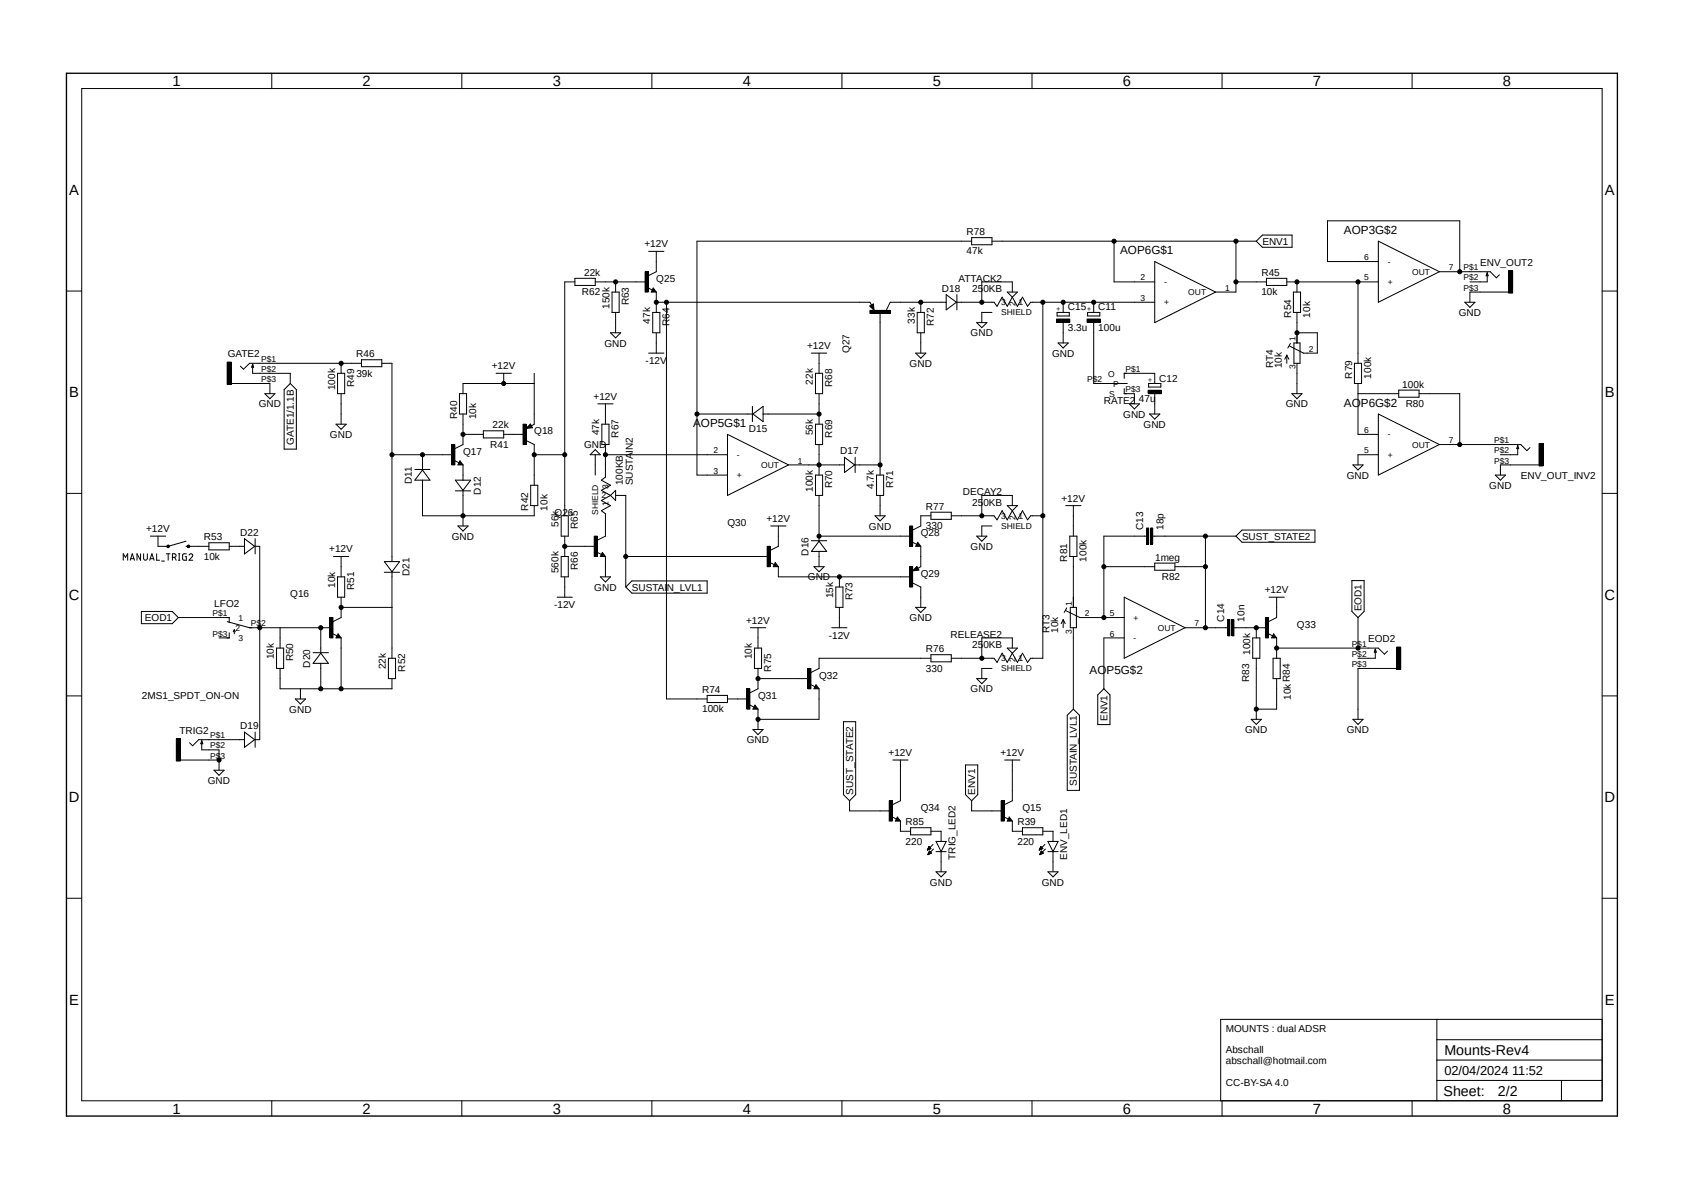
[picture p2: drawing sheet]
<svg xmlns="http://www.w3.org/2000/svg" width="420mm" height="297mm" viewBox="0 0 420 297" stroke-linecap="round" stroke-linejoin="round" font-family="sans-serif">
<path d="M16 17.9l388.2 261.2M404.2 17.9l-388.2 261.2" fill="none" stroke="#fff" stroke-width=".25"/>
<g fill="none" stroke="#000" stroke-width=".25">
<path d="M67.9 18.3v3.8M115.3 18.3v3.8M162.8 18.3v3.8M210.2 18.3v3.8M257.7 18.3v3.8M305.1 18.3v3.8M352.6 18.3v3.8M20.4 22.1h379.6v252.6h-379.6zM242.6 59.3h5.1v1.8h-5.1zM315.2 58.7h7.4v3h-7.4l-1.5-1.5zM16.6 72.6h3.8M143.6 69.5h5v1.7h-5z"/>
<path d="M143.6 70.4h-2.6v58.3M148.6 70.4h12.7M152.8 72.9h1.8v5.1h-1.8zM153.7 70.4v2.5M153.7 78v5.1M161.1 67.8h.7v5.1h-.7zM161.6 71.8l1.3 .6M162 62.7h3.8M163 78h1.8v5.1h-1.8zM163.1 72.4l.1 .2h-.3l.2-.5 .5 .7h-.7M163.1 71.9l.8 1h-1.3zM163.9 62.7v5.1l-2.1 1"/>
<path d="M163.9 72.9v5.1M163.9 75.4h53.3l.4 .8M166.4 75.4v99.1h10.2M217.2 76.4l.9-.5 .2 1.5zM217.2 77.5h5.1v.7h-5.1zM218 76.1l-.7 .4 .8 .7-.1-1-.4 .3 .2 .3v-.3M219.8 78v40.6M229 78h1.8v5.1h-1.8zM229.9 75.4v2.6M236.3 75.4h-14l-1 2.1M236.3 73.5l2.5 1.9-2.5 1.9zM238.9 73.5v3.8"/>
<path d="M242.6 60.2h-68.6v58.4h7.7M247.7 78h-2.5v2.5M247.7 60.2h66M251.5 72.9h2.5l-1.2 1.3zM252.8 72.9v-2.5h-7.6v5M252.8 74.2l-1.3 2.3-1.3-2.3-1.2 2.3-.8-1.1h-9.4M252.8 74.2l1.2 2.3 1.3-2.3 1.3 2.3 .7-1.1h31M260.4 75.4v88.9h-3.1l-.7 1-1.3-2.3-1.3 2.3-1.2-2.3M263.8 79.6h3.3v.9h-3.3zM263.9 78h3.1v.9h-3.1zM265.5 75.4v2.6M271.4 79.6h3.3v.9h-3.3z"/>
<path d="M271.6 78h3v.9h-3zM273.1 75.4v2.6M278.2 60.2v10.2h10.1M288.3 65.3l15.2 7.6-15.2 7.6zM308.6 70.4h7.6M308.6 60.2v12.7h-5.1M316.2 69.5h5.1v1.7h-5.1zM321.3 70.4h22.9M323 72.9h1.7v5.1h-1.7zM323.8 70.4v2.5M323.8 78v7.6M339.1 70.4v20.3"/>
<path d="M344.2 60.2l15.2 7.6-15.2 7.6zM344.2 65.3h-12.7v-10.2h33v12.7M359.4 67.8h12.7l1.5 1.5 .8-.7M365.8 75.4h2.5l-1.3 1.3zM371.3 68.1v2.3h-4.3M371.3 68.1l.3 .7h-.5zM376.7 67.6h1v5.6h-1zM376.7 72.9h-9.7v2.5M400 72.6h3.9M56.7 90.4h1v5.6h-1zM57.7 95.7h9.7v2.6M63.1 90.9v2.3h9.4v2.5"/>
<path d="M63.1 90.9l.2 .8h-.5zM66.1 98.3h2.6l-1.3 1.2zM71 97.2l1.5-1.5 1.5 1.5v14.9h-3zM84.3 93.2h1.8v5.1h-1.8zM85.2 90.7v2.5M85.2 98.3v7.6M90.3 90.7h-28l-1.5 1.5-.8-.8M90.3 89.8h5v1.7h-5zM95.3 90.7h2.6v49.5M114.7 98.3h1.8v5h-1.8zM123.9 93.2h3.8M125.8 93.2v2.5"/>
<path d="M133.4 95.7h-17.8v2.6M133.4 93.2v12.7l-.7 .4M152.4 83.1h2.6l-1.3 1.2zM162 88.1h3.8M163.9 83.1v5M202.6 88.1h3.8M203.6 93.2h1.8v5.1h-1.8zM204.5 88.1v5.1M204.5 98.3v7.6M228.6 88.1h2.6l-1.3 1.3zM229.9 83.1v5M243.9 80.5h2.5l-1.2 1.3z"/>
<path d="M264.2 85.6h2.5l-1.2 1.3zM265.5 80.5v5.1M273.1 80.5v15.2h8.4M280.7 97v1.3h2.6v2.5M280.7 94.4v-1.2h7.6v2.5M286.7 97.4h3.3v.9h-3.3zM286.8 95.7h3.1v.9h-3.1zM288.3 98.3v5M321.3 88.6v2.1M321.3 88.6l-.5 1.1M321.3 88.6l.5 1.1M322.2 85.7l-.6 1.2"/>
<path d="M322.6 98.3h2.5l-1.3 1.2zM323.1 85.6h1.5v5.1h-1.5zM323.8 83.1h5.1v5h-3.4l-3.5-1.7M323.8 90.7v7.6M338.2 90.7h1.8v5h-1.8zM339.1 98.3h10.1M339.1 95.7v12.7h5.1M349.2 97.4h5.1v1.7h-5.1zM354.3 98.3h10.2v12.7M83.9 105.9h2.5l-1.2 1.2zM97.9 113.5h15.2M103.6 117.2h3.8"/>
<path d="M105.5 119.8v8.9h27.9v-2.5M105.5 117.3l1.9 2.5h-3.8zM105.5 113.5v3.8M112.8 111h.8v5h-.8zM113.4 114.9l1.2 .6M113.7 119.8h3.8l-1.9 2.6zM114.9 115l.7 1h-1.3zM114.9 115.5l.1 .3h-.4l.3-.5 .5 .6h-.8M115.6 103.3v7.7l-2 1M115.6 116v3.8M115.6 108.4h5.1M120.7 107.5h5.1v1.8h-5.1z"/>
<path d="M125.8 108.4h5.1M130.6 105.9h.8v5.1h-.8zM131.4 109.9l2 1.1v10.1M132.4 106.5h-.4l.4-.2 .2 .3-1 .2 .8-.8 .4 .6M132.5 105.8l.5 1-1.6 .1zM133.4 113.5h7.6M148.6 113.5v5.1M148.6 112.2l1.3 1.3h-2.5zM149.3 100.8h3.8M150.3 105.9h1.8v5.1h-1.8zM151.2 100.8v5.1M151.2 111v8.1l-1 .7 2.2 1.3-2.2 1.3 2.2 1.3"/>
<path d="M151.2 113.5h30.5M174 103.3h14M181.7 108.4l15.2 7.6-15.2 7.7zM187.9 101.4v3.8M188 103.3l2.5-1.9v3.8zM190.5 103.3h14M196.9 116h14M203.6 105.9h1.8v5.1h-1.8zM203.6 118.6h1.8v5.1h-1.8zM204.5 111v7.6M210.9 114.1l2.5 1.9-2.5 1.9zM213.4 116h6.4"/>
<path d="M213.5 114.1v3.8M218.9 118.6h1.7v5.1h-1.7zM282 100.8h2.5l-1.2 1.3zM287.1 103.3h2.5l-1.3 1.3zM337.8 116h2.6l-1.3 1.3zM344.2 113.5h-5.1v2.5M344.2 103.3l15.2 7.7-15.2 7.6zM359.4 111h20.3l1.6 1.5 .7-.8M373.4 118.6h2.5l-1.3 1.2zM379 111.2v2.3h-4.4M379 111.2l.2 .8h-.5zM384.3 110.7h1v5.6h-1z"/>
<path d="M384.3 116h-9.7v2.6M16.6 123.1h3.8M30.8 139.8v-1.6l.5 .9 .6-.9v1.6M32.5 139.8l.5-1.6 .6 1.6M32.6 139.4h.8M35.1 138.2v1.6l-.9-1.6v1.6M35.9 138.2v1.2a.47 .47 0 0 0 .4 .4 .47 .47 0 0 0 .5-.4v-1.2M37.4 139.8l.5-1.6 .6 1.6M37.5 139.4h.9M37.5 133.8h3.9M39.1 138.2v1.6h.7M39.5 133.8v2.6h2.5l4.4-1.3"/>
<path d="M41.5 138.2h1M41.7 136.1l.3-.1 .2 .1 .1 .3-.1 .2h-.5zM42 138.2v1.6M43.1 139.1h.4a.45 .45 0 0 0 .5-.3 .45 .45 0 0 0-.3-.5l-.6-.1v1.6M43.6 139.1l.4 .7M44.6 139.8h.3M44.6 138.2h.3M44.7 138.2v1.6M46.4 136.4h5.8M46.5 138.2l-.9 .2v1.1l.2 .3h.7v-.9h-.3M46.8 136.1l.3-.1 .2 .1 .1 .3-.1 .2h-.5zM47.2 138.6a.46 .46 0 0 1 .7-.4 .46 .46 0 0 1 .1 .7l-.8 .9h.9"/>
<path d="M52.2 135.5h5v1.7h-5zM57.2 136.4h3.8M61 134.5l2.6 1.9-2.6 1.9zM63.6 136.4h1.3v48.2h-1.3M63.7 134.5v3.8M83.3 138.9h3.8M85.2 138.9v5.1M113.7 122.5h3.8M114.3 131.3h2.6l-1.3 1.2zM115.6 122.4v8.9M132.5 121.1h1.8v5.1h-1.8zM140.1 128.7h1.8v5.1h-1.8z"/>
<path d="M140.1 138.9h1.8v5.1h-1.8zM141 133.8v5.1M141 136.4h7.6M148.4 133.8h.7v5.1h-.7zM149 137.8l1.2 .6M150.4 137.9l.8 1h-1.3zM150.4 138.4l.1 .2h-.3l.2-.5 .5 .7h-.7M151.2 138.9v5.1M152.4 123.7l1.3-1.3v2.5zM152.4 123.7l-2.2 1.2 2.2 1.3-2.2 1.3 1 .7v5.6l-2.1 1M153.7 123.7h2.6v22.8M156.3 138.9h35.5"/>
<path d="M191.6 136.4h.7v5h-.7zM192.4 131.3h3.9M194.4 131.3v5.1l-2.1 1M202.6 135h3.8M204.5 133.8h22.9M204.5 123.7v11.4M204.5 137.6v3.8M204.5 135.1l1.9 2.5h-3.8zM218.5 128.7h2.5l-1.2 1.3zM219.8 123.7v5M227.1 131.3h.8v5.1h-.8zM227.7 135.3l1.2 .5"/>
<path d="M229.2 135.3l.7 1.1h-1.3zM229.2 135.8l.1 .3h-.4l.3-.5 .5 .6h-.8M229.9 136.4v5l-.7 .5M232.5 128.7h-2.6v2.6l-2 1M232.5 127.8h5v1.8h-5zM243.9 133.8h2.5l-1.2 1.3zM247.7 131.3h-2.5v2.5M251.5 126.2h2.5l-1.2 1.3zM252.8 127.5l-1.3 2.3-1.3-2.3-1.2 2.3-.8-1.1h-10.7M252.8 127.5l1.2 2.3 1.3-2.3 1.3 2.3 .7-1.1h3.1M252.8 126.2v-2.5h-7.6v5M266.1 126.2h3.8"/>
<path d="M267.1 133.8h1.8v5.1h-1.8zM268 126.2v7.6M268 138.9v12.7M286.3 131.8h.5v4h-.5zM286.3 133.8h-10.7v20.3M287.3 131.8h.5v4h-.5zM287.8 133.8h20.8M301 133.8v22.9M310.1 132.3h18.2v3h-18.2l-1.5-1.5zM400 123.1h3.9M35.3 152.6h7.7l1.5 1.5-1.5 1.6h-7.7zM40.3 140h.8"/>
<path d="M44.5 154.1h12.7v1.3M56.7 155.2l5.6 1.5h20.3M57.2 157.9v1.3h-2.5M58.5 157.2l-.2 .5M58.5 157.2l.3 .5M58.5 157.2v1M69.9 156.7v5.1M80.1 156.7v6.3M82.4 154.1h.7v5.1h-.7zM82.9 158.1l1.3 .6M84.3 144h1.8v5.1h-1.8zM84.4 158.2l.8 1h-1.3z"/>
<path d="M84.4 158.7l.1 .3h-.3l.2-.5 .5 .6h-.7M85.2 151.6h12.7M85.2 149.1v5l-2.1 1.1M85.2 159.2v12.7M96 140.2h3.8l-1.9 2.5zM96 142.8h3.8M97.9 142.7v21.6M139.1 149.1h3.8M141 144v5.1M149.9 144h2.5l-1.2 1.2zM157.8 145h18.8v3h-18.8l-1.5-1.5zM187.4 156.7h3.8"/>
<path d="M189.3 156.7v5.1M192.1 140.3l1.2 .6M193.6 140.4l.8 1h-1.3zM193.6 140.9l.1 .3h-.4l.3-.5 .5 .6h-.8M194.4 141.4v2.6h33M203.2 141.4h2.6l-1.3 1.3zM207.7 156.7h3.8M208.7 146.5h1.8v5.1h-1.8zM209.6 144v2.5M209.6 151.6v5.1M227.1 141.4h.8v5.1h-.8zM227.9 145.5l2 1v5.1"/>
<path d="M228.6 151.6h2.6l-1.3 1.3zM228.9 142.1h-.4l.4-.3 .3 .4-1.1 .1 .8-.7 .4 .6M228.9 141.4l.5 .9-1.5 .2zM265.5 154.6v2.1M265.5 154.6l-.5 1.1M265.5 154.6l.5 1.1M266.1 152.4l3.6 1.7h11M266.4 151.7l-.7 1.2M267.3 151.6h1.5v5.1h-1.5zM268 156.7v20.3M275.6 141.4h12.7M280.7 159.2h-5.1v12.7"/>
<path d="M280.7 149.1l15.2 7.6-15.2 7.6zM288.3 140.5h5.1v1.8h-5.1zM293.4 141.4h7.6M295.9 156.7h10.7M306.6 154.6h.5v4.1h-.5zM307.6 154.6h.5v4.1h-.5zM308.1 156.7h8.1M312.8 159.2h1.8v5.1h-1.8zM313.7 156.7v2.5M316 154.1h.7v5.1h-.7zM316.6 158.1l1.2 .6M316.9 149.1h3.8"/>
<path d="M318 158.2l.8 1h-1.3zM318 158.7l.1 .3h-.3l.2-.5 .5 .6h-.7M318.8 149.1v5l-2.1 1.1M318.8 159.2v5.1M337.6 144.9h3v7.7l-1.5 1.5-1.5-1.5zM339.1 154.1v7.7M16.6 173.7h3.8M69 161.8h1.8v5h-1.8zM69.9 166.8v5.1h28v-2.5M73.7 174.5h2.6l-1.3 1.2zM75 171.9v2.6M78.2 162.9h3.8"/>
<path d="M80.1 163l1.9 2.6h-3.8zM80.1 165.6v6.3M97 164.3h1.8v5.1h-1.8zM176.6 173.6h5.1v1.7h-5.1zM181.7 174.5h5M186.5 171.9h.7v5.1h-.7zM187 175.9l1.3 .6M188.4 161.8h1.8v5h-1.8zM188.5 176l.8 1h-1.3zM188.5 176.5l.1 .2h-.3l.2-.5 .5 .7h-.7M189.3 166.8v5.1l-2.1 1M189.3 177v5.1"/>
<path d="M189.3 169.4h12.7M201.7 166.8h.8v5.1h-.8zM202.3 170.8l1.2 .6M203.8 170.9l.7 1h-1.3zM203.8 171.4l.1 .3h-.4l.3-.5 .5 .6h-.8M204.5 171.9v7.6h-15.2M232.5 164.3h-28v2.5l-2 1.1M232.5 163.4h5v1.8h-5zM243.9 169.4h2.5l-1.2 1.2zM247.7 166.8h-2.5v2.6M251.5 161.8h2.5l-1.2 1.2zM252.8 163l-1.3 2.3-1.3-2.3-1.2 2.3-.8-1h-10.7"/>
<path d="M252.8 161.8v-2.6h-7.6v5.1M266.5 178.5l1.5-1.5 1.5 1.5v18.8h-3zM275.6 171.9l1.6 1.5v7.4h-3.1v-7.4zM312.4 179.5h2.6l-1.3 1.3zM313.7 164.3v15.2M317.9 164.3h1.8v5.1h-1.8zM318.8 169.4v7.6h-5.1M318.8 161.8h25.4l1.5 1.5 .8-.8M337.8 179.5h2.6l-1.3 1.3zM343.4 162v2.3h-4.3M343.4 162l.3 .8h-.5zM348.7 161.5h1.1v5.6h-1.1z"/>
<path d="M348.7 166.8h-9.6v12.7M400 173.7h3.9M44 184.4h1v5.5h-1zM45 189.7h9.7M50.4 184.9v2.3h4.3v5M50.4 184.9l.2 .7h-.5zM53.4 192.2h2.6l-1.3 1.3zM61 182.7l2.6 1.9-2.6 1.9zM61 184.6h-11.4l-1.5 1.5-.8-.7M63.7 182.7v3.8M188 182.1h2.5l-1.2 1.2zM210.6 180.1h3.1v18.2l-1.6 1.6-1.5-1.6z"/>
<path d="M212.1 199.9v2.5h10.2M222 199.9h.8v5h-.8zM222.9 189.7h3.8M224.8 189.7v10.2l-2 1M241.1 190.9h3v7.4l-1.5 1.6-1.5-1.6zM242.6 199.9v2.5h7.6M250 199.9h.7v5h-.7zM250.9 189.7h3.8M252.8 189.7v10.2l-2.1 1M222.6 203.8l1.2 .6M224.1 203.9l.7 1h-1.2zM224.1 204.4l.1 .3h-.4l.3-.5 .5 .6h-.8"/>
<path d="M224.8 204.9v2.6h2.6M227.4 206.6h5.1v1.8h-5.1zM231.6 212.1h.1M231.6 212h.3M231.6 211.9h.5M231.7 211.8h.6M231.7 213.2h.1M231.7 211.8h.7M231.7 213.1h.3M231.8 211.7h.5M231.8 213.1h.4M231.8 211.5h.4"/>
<path d="M231.8 213h.6M231.9 211.5h.3M231.9 212.9h.6M231.9 211.4h.2M231.9 212.8h.6M231.9 211.3l.6 .5-.9 .4zM231.9 212.7h.5M232 212.6h.3M232 212.6h.2M232 212.4h.1M232.1 212.4l-.4 .9M232.1 212.4l.5 .5-.9 .4"/>
<path d="M232.5 207.5h2.5v2.5M233 210.8l-1.4 1.4M233.1 211.9l-1.4 1.4M233.7 210h2.6l-1.3 2.6zM233.7 212.6h2.6M233.7 217.6h2.6l-1.3 1.3zM235 212.6v5M250.5 203.8l1.3 .6M252 203.9l.8 1h-1.3zM252 204.4l.1 .3h-.3l.2-.5 .5 .6h-.7M252.8 204.9v2.6h2.5M255.3 206.6h5.1v1.8h-5.1z"/>
<path d="M259.5 212.1h.1M259.5 212h.3M259.6 211.9h.5M259.6 211.8h.7M259.6 213.2h.2M259.7 211.8h.6M259.7 213.1h.2M259.7 211.7h.6M259.7 213.1h.4M259.8 211.5h.4M259.8 213h.5M259.8 211.5h.3"/>
<path d="M259.8 212.9h.7M259.8 211.4h.2M259.8 212.8h.6M259.8 211.3h.1M259.9 212.7h.4M259.9 211.3l-.4 .9M259.9 211.3l.5 .5-.9 .4M259.9 212.6h.2M259.9 212.6h.3M260 212.4h.1M260 212.4l-.4 .9M260 212.4l.5 .5-.9 .4"/>
<path d="M260.4 207.5h2.5v2.5M260.9 210.8l-1.4 1.4M261 211.9l-1.4 1.4M261.7 212.6h2.5M261.7 210h2.5l-1.3 2.6zM261.7 217.6h2.5l-1.3 1.3zM262.9 212.6v5M16.6 224.2h3.8M400 224.2h3.9M358.8 254.4v20.3M358.8 259.5h41.2M400 254.4h-95.2v20.3"/>
<path d="M67.9 274.7v3.9M115.3 274.7v3.9M162.8 274.7v3.9M210.2 274.7v3.9M257.7 274.7v3.9M305.1 274.7v3.9M352.6 274.7v3.9M358.8 269.7h41.2M358.8 264.6h41.2M389.9 269.7v5"/>
<circle cx="153.7" cy="70.4" r=".51"/>
<circle cx="163.9" cy="75.4" r=".51"/>
<circle cx="166.4" cy="75.4" r=".51"/>
<circle cx="229.9" cy="75.4" r=".51"/>
<circle cx="245.1" cy="75.4" r=".51"/>
<circle cx="260.4" cy="75.4" r=".51"/>
<circle cx="265.5" cy="75.4" r=".51"/>
<circle cx="273.1" cy="75.4" r=".51"/>
<circle cx="278.2" cy="60.2" r=".51"/>
<circle cx="308.6" cy="70.4" r=".51"/>
<circle cx="308.6" cy="60.2" r=".51"/>
<circle cx="323.8" cy="70.4" r=".51"/>
<circle cx="339.1" cy="70.4" r=".51"/>
<circle cx="364.5" cy="67.8" r=".51"/>
<circle cx="85.2" cy="90.7" r=".51"/>
<circle cx="125.8" cy="95.7" r=".51"/>
<circle cx="323.8" cy="83.1" r=".51"/>
<circle cx="97.9" cy="113.5" r=".51"/>
<circle cx="105.5" cy="113.5" r=".51"/>
<circle cx="115.6" cy="108.4" r=".51"/>
<circle cx="133.4" cy="113.5" r=".51"/>
<circle cx="141" cy="113.5" r=".51"/>
<circle cx="151.2" cy="113.5" r=".51"/>
<circle cx="174" cy="103.3" r=".51"/>
<circle cx="204.5" cy="116" r=".51"/>
<circle cx="204.5" cy="103.3" r=".51"/>
<circle cx="219.7" cy="116" r=".51"/>
<circle cx="364.5" cy="111" r=".51"/>
<circle cx="115.6" cy="128.7" r=".51"/>
<circle cx="141" cy="136.4" r=".51"/>
<circle cx="156.2" cy="138.9" r=".51"/>
<circle cx="204.5" cy="133.8" r=".51"/>
<circle cx="245.1" cy="128.7" r=".51"/>
<circle cx="260.4" cy="128.7" r=".51"/>
<circle cx="301" cy="133.8" r=".51"/>
<circle cx="64.9" cy="156.7" r=".51"/>
<circle cx="80.1" cy="156.7" r=".51"/>
<circle cx="85.2" cy="151.6" r=".51"/>
<circle cx="209.6" cy="144" r=".51"/>
<circle cx="275.6" cy="141.4" r=".51"/>
<circle cx="275.6" cy="154.1" r=".51"/>
<circle cx="301" cy="156.7" r=".51"/>
<circle cx="301" cy="141.4" r=".51"/>
<circle cx="313.7" cy="156.7" r=".51"/>
<circle cx="80.1" cy="171.9" r=".51"/>
<circle cx="85.2" cy="171.9" r=".51"/>
<circle cx="189.3" cy="169.4" r=".51"/>
<circle cx="189.3" cy="179.5" r=".51"/>
<circle cx="245.1" cy="164.3" r=".51"/>
<circle cx="313.7" cy="177" r=".51"/>
<circle cx="318.8" cy="161.8" r=".51"/>
<circle cx="339.1" cy="161.8" r=".51"/>
<circle cx="54.7" cy="189.7" r=".51"/>
</g>
<path d="M16.6 18.3h387.3v260.3h-387.3z" fill="none" stroke="#000" stroke-width=".34"/>
<g fill="#000">
<path d="M161.1 67.8h.7v5.1h-.7z" fill-rule="evenodd"/>
<path d="M217.2 77.5h5.1v.7h-5.1z" fill-rule="evenodd"/>
<path d="M263.8 79.6h3.3v.9h-3.3z" fill-rule="evenodd"/>
<path d="M271.4 79.6h3.3v.9h-3.3z" fill-rule="evenodd"/>
<path d="M376.7 67.6h1v5.6h-1z" fill-rule="evenodd"/>
<path d="M56.7 90.4h1v5.6h-1z" fill-rule="evenodd"/>
<path d="M286.7 97.4h3.3v.9h-3.3z" fill-rule="evenodd"/>
<path d="M112.8 111h.8v5h-.8z" fill-rule="evenodd"/>
<path d="M130.6 105.9h.8v5.1h-.8z" fill-rule="evenodd"/>
<path d="M384.3 110.7h1v5.6h-1z" fill-rule="evenodd"/>
<path d="M41.7 136.1l.3-.1 .2 .1 .1 .3-.1 .2h-.5z" fill-rule="evenodd"/>
<path d="M46.8 136.1l.3-.1 .2 .1 .1 .3-.1 .2h-.5z" fill-rule="evenodd"/>
<path d="M148.4 133.8h.7v5.1h-.7z" fill-rule="evenodd"/>
<path d="M191.6 136.4h.7v5h-.7z" fill-rule="evenodd"/>
<path d="M227.1 131.3h.8v5.1h-.8z" fill-rule="evenodd"/>
<path d="M286.3 131.8h.5v4h-.5z" fill-rule="evenodd"/>
<path d="M287.3 131.8h.5v4h-.5z" fill-rule="evenodd"/>
<path d="M82.4 154.1h.7v5.1h-.7z" fill-rule="evenodd"/>
<path d="M227.1 141.4h.8v5.1h-.8z" fill-rule="evenodd"/>
<path d="M306.6 154.6h.5v4.1h-.5z" fill-rule="evenodd"/>
<path d="M307.6 154.6h.5v4.1h-.5z" fill-rule="evenodd"/>
<path d="M316 154.1h.7v5.1h-.7z" fill-rule="evenodd"/>
<path d="M186.5 171.9h.7v5.1h-.7z" fill-rule="evenodd"/>
<path d="M201.7 166.8h.8v5.1h-.8z" fill-rule="evenodd"/>
<path d="M348.7 161.5h1.1v5.6h-1.1z" fill-rule="evenodd"/>
<path d="M44 184.4h1v5.5h-1z" fill-rule="evenodd"/>
<path d="M222 199.9h.8v5h-.8z" fill-rule="evenodd"/>
<path d="M250 199.9h.7v5h-.7z" fill-rule="evenodd"/>
<circle cx="153.7" cy="70.4" r=".51"/>
<circle cx="163.9" cy="75.4" r=".51"/>
<circle cx="166.4" cy="75.4" r=".51"/>
<circle cx="229.9" cy="75.4" r=".51"/>
<circle cx="245.1" cy="75.4" r=".51"/>
<circle cx="260.4" cy="75.4" r=".51"/>
<circle cx="265.5" cy="75.4" r=".51"/>
<circle cx="273.1" cy="75.4" r=".51"/>
<circle cx="278.2" cy="60.2" r=".51"/>
<circle cx="308.6" cy="70.4" r=".51"/>
<circle cx="308.6" cy="60.2" r=".51"/>
<circle cx="323.8" cy="70.4" r=".51"/>
<circle cx="339.1" cy="70.4" r=".51"/>
<circle cx="364.5" cy="67.8" r=".51"/>
<circle cx="85.2" cy="90.7" r=".51"/>
<circle cx="125.8" cy="95.7" r=".51"/>
<circle cx="323.8" cy="83.1" r=".51"/>
<circle cx="97.9" cy="113.5" r=".51"/>
<circle cx="105.5" cy="113.5" r=".51"/>
<circle cx="115.6" cy="108.4" r=".51"/>
<circle cx="133.4" cy="113.5" r=".51"/>
<circle cx="141" cy="113.5" r=".51"/>
<circle cx="151.2" cy="113.5" r=".51"/>
<circle cx="174" cy="103.3" r=".51"/>
<circle cx="204.5" cy="116" r=".51"/>
<circle cx="204.5" cy="103.3" r=".51"/>
<circle cx="219.7" cy="116" r=".51"/>
<circle cx="364.5" cy="111" r=".51"/>
<circle cx="115.6" cy="128.7" r=".51"/>
<circle cx="141" cy="136.4" r=".51"/>
<circle cx="156.2" cy="138.9" r=".51"/>
<circle cx="204.5" cy="133.8" r=".51"/>
<circle cx="245.1" cy="128.7" r=".51"/>
<circle cx="260.4" cy="128.7" r=".51"/>
<circle cx="301" cy="133.8" r=".51"/>
<circle cx="64.9" cy="156.7" r=".51"/>
<circle cx="80.1" cy="156.7" r=".51"/>
<circle cx="85.2" cy="151.6" r=".51"/>
<circle cx="209.6" cy="144" r=".51"/>
<circle cx="275.6" cy="141.4" r=".51"/>
<circle cx="275.6" cy="154.1" r=".51"/>
<circle cx="301" cy="156.7" r=".51"/>
<circle cx="301" cy="141.4" r=".51"/>
<circle cx="313.7" cy="156.7" r=".51"/>
<circle cx="80.1" cy="171.9" r=".51"/>
<circle cx="85.2" cy="171.9" r=".51"/>
<circle cx="189.3" cy="169.4" r=".51"/>
<circle cx="189.3" cy="179.5" r=".51"/>
<circle cx="245.1" cy="164.3" r=".51"/>
<circle cx="313.7" cy="177" r=".51"/>
<circle cx="318.8" cy="161.8" r=".51"/>
<circle cx="339.1" cy="161.8" r=".51"/>
<circle cx="54.7" cy="189.7" r=".51"/>
</g>
<g font-size="3.7">
<text x="43.1" y="21.5">1</text>
<text x="90.6" y="21.5">2</text>
<text x="138" y="21.5">3</text>
<text x="185.5" y="21.5">4</text>
<text x="232.9" y="21.5">5</text>
<text x="280.4" y="21.5">6</text>
<text x="327.8" y="21.5">7</text>
<text x="375.3" y="21.5">8</text>
<text x="17.3" y="48.7">A</text>
<text x="400.7" y="48.7">A</text>
<text x="17.3" y="99.2">B</text>
<text x="400.7" y="99.2">B</text>
<text x="17.2" y="149.7">C</text>
<text x="400.6" y="149.7">C</text>
<text x="17.2" y="200.3">D</text>
<text x="400.6" y="200.3">D</text>
<text x="17.3" y="250.8">E</text>
<text x="400.7" y="250.8">E</text>
<text x="43.1" y="278">1</text>
<text x="90.6" y="278">2</text>
<text x="138" y="278">3</text>
<text x="185.5" y="278">4</text>
<text x="232.9" y="278">5</text>
<text x="280.4" y="278">6</text>
<text x="327.8" y="278">7</text>
<text x="375.3" y="278">8</text>
</g>
<g font-size="3.6">
<text x="360.7" y="263.3">Mounts-Rev4</text>
<text x="360.4" y="273.6">Sheet:</text>
<text x="374" y="273.5">2/2</text>
</g>
<text font-size="3.2" x="360.7" y="268.4">02/04/2024 11:52</text>
<g font-size="2.9">
<text x="335.6" y="58.3">AOP3G$2</text>
<text x="279.7" y="63.4">AOP6G$1</text>
<text x="335.6" y="101.5">AOP6G$2</text>
<text x="173.1" y="106.6">AOP5G$1</text>
<text x="272.1" y="168.3">AOP5G$2</text>
</g>
<g font-size="2.5">
<text x="241.3" y="58.7">R78</text>
<text x="160.9" y="61.7">+12V</text>
<text x="241.3" y="63.5">47k</text>
<text x="315.2" y="61.1">ENV1</text>
<text x="145.8" y="68.8">22k</text>
<text x="163.9" y="70.4">Q25</text>
<text x="239.4" y="70.4">ATTACK2</text>
<text x="315" y="68.8">R45</text>
<text x="369.6" y="66.3">ENV_OUT2</text>
<text x="145.3" y="73.6">R62</text>
<text x="152.2" y="77.1" transform="rotate(-90 152.2 77.1)">150k</text>
<text x="157" y="76.2" transform="rotate(-90 157 76.2)">R63</text>
<text x="235.2" y="72.8">D18</text>
<text x="242.7" y="72.9">250KB</text>
<text x="266.6" y="77.5">C15</text>
<text x="274.2" y="77.5">C11</text>
<text x="315" y="73.7">10k</text>
<text x="162.4" y="80.8" transform="rotate(-90 162.4 80.8)">47k</text>
<text x="167.2" y="81.3" transform="rotate(-90 167.2 81.3)">R64</text>
<text x="228.4" y="80.8" transform="rotate(-90 228.4 80.8)">33k</text>
<text x="233.2" y="81.3" transform="rotate(-90 233.2 81.3)">R72</text>
<text x="242.4" y="83.9">GND</text>
<text x="266.6" y="82.6">3.3u</text>
<text x="274.2" y="82.6">100u</text>
<text x="322.4" y="79.2" transform="rotate(-90 322.4 79.2)">R54</text>
<text x="327.2" y="79.2" transform="rotate(-90 327.2 79.2)">10k</text>
<text x="364.2" y="78.9">GND</text>
<text x="56.9" y="89.2">GATE2</text>
<text x="89" y="89.2">R46</text>
<text x="150.9" y="86.5">GND</text>
<text x="201.6" y="87.1">+12V</text>
<text x="212.1" y="88.1" transform="rotate(-90 212.1 88.1)">Q27</text>
<text x="262.7" y="89">GND</text>
<text x="89" y="94">39k</text>
<text x="122.8" y="92.2">+12V</text>
<text x="161.2" y="90.9">-12V</text>
<text x="227.1" y="91.6">GND</text>
<text x="289.5" y="95.3">C12</text>
<text x="317.9" y="91.9" transform="rotate(-90 317.9 91.9)">RT4</text>
<text x="320" y="91.9" transform="rotate(-90 320 91.9)">10k</text>
<text x="337.6" y="94.5" transform="rotate(-90 337.6 94.5)">R79</text>
<text x="342.4" y="94.5" transform="rotate(-90 342.4 94.5)">100k</text>
<text x="64.6" y="101.7">GND</text>
<text x="83.7" y="97.4" transform="rotate(-90 83.7 97.4)">100k</text>
<text x="88.4" y="96.6" transform="rotate(-90 88.4 96.6)">R49</text>
<text x="148.2" y="99.8">+12V</text>
<text x="203" y="96" transform="rotate(-90 203 96)">22k</text>
<text x="207.8" y="96.6" transform="rotate(-90 207.8 96.6)">R68</text>
<text x="275.6" y="100.8">RATE2</text>
<text x="284.4" y="100.3">47u</text>
<text x="321.1" y="101.7">GND</text>
<text x="350.1" y="96.7">100k</text>
<text x="351" y="101.6">R80</text>
<text x="114.1" y="104.6" transform="rotate(-90 114.1 104.6)">R40</text>
<text x="118.9" y="104.6" transform="rotate(-90 118.9 104.6)">10k</text>
<text x="123" y="106.9">22k</text>
<text x="187" y="107.8">D15</text>
<text x="280.5" y="104.2">GND</text>
<text x="285.5" y="106.8">GND</text>
<text x="73.4" y="111" transform="rotate(-90 73.4 111)">GATE1/1.1B</text>
<text x="82.4" y="109.3">GND</text>
<text x="115.6" y="113.5">Q17</text>
<text x="122.4" y="111.7">R41</text>
<text x="133.4" y="108.4">Q18</text>
<text x="145.8" y="111.8">GND</text>
<text x="149.7" y="108.7" transform="rotate(-90 149.7 108.7)">47k</text>
<text x="154.5" y="109.2" transform="rotate(-90 154.5 109.2)">R67</text>
<text x="203" y="108.7" transform="rotate(-90 203 108.7)">56k</text>
<text x="207.8" y="109.2" transform="rotate(-90 207.8 109.2)">R69</text>
<text x="209.8" y="113.4">D17</text>
<text x="336.3" y="119.5">GND</text>
<text x="379.7" y="119.6">ENV_OUT_INV2</text>
<text x="102.8" y="120.9" transform="rotate(-90 102.8 120.9)">D11</text>
<text x="120.1" y="123.4" transform="rotate(-90 120.1 123.4)">D12</text>
<text x="155.5" y="121.1" transform="rotate(-90 155.5 121.1)">100KB</text>
<text x="158" y="121.1" transform="rotate(-90 158 121.1)">SUSTAIN2</text>
<text x="203" y="122.8" transform="rotate(-90 203 122.8)">100k</text>
<text x="207.8" y="121.9" transform="rotate(-90 207.8 121.9)">R70</text>
<text x="218.2" y="122" transform="rotate(-90 218.2 122)">4.7k</text>
<text x="223" y="121.9" transform="rotate(-90 223 121.9)">R71</text>
<text x="240.5" y="123.7">DECAY2</text>
<text x="265.1" y="125.2">+12V</text>
<text x="371.9" y="122">GND</text>
<text x="131.9" y="127.5" transform="rotate(-90 131.9 127.5)">R42</text>
<text x="136.7" y="127.5" transform="rotate(-90 136.7 127.5)">10k</text>
<text x="138.5" y="128.7">Q26</text>
<text x="139.5" y="131.5" transform="rotate(-90 139.5 131.5)">56k</text>
<text x="181.7" y="131.3">Q30</text>
<text x="191.4" y="130.3">+12V</text>
<text x="231.2" y="127.3">R77</text>
<text x="242.7" y="126.2">250KB</text>
<text x="36.5" y="132.8">+12V</text>
<text x="50.9" y="134.9">R53</text>
<text x="60" y="133.7">D22</text>
<text x="82.2" y="137.9">+12V</text>
<text x="112.8" y="134.7">GND</text>
<text x="144.3" y="132.1" transform="rotate(-90 144.3 132.1)">R65</text>
<text x="217" y="132.2">GND</text>
<text x="229.9" y="133.8">Q28</text>
<text x="231.2" y="132">330</text>
<text x="242.4" y="137.2">GND</text>
<text x="285.4" y="132.3" transform="rotate(-90 285.4 132.3)">C13</text>
<text x="290.5" y="132.3" transform="rotate(-90 290.5 132.3)">18p</text>
<text x="310.1" y="134.7">SUST_STATE2</text>
<text x="50.9" y="139.7">10k</text>
<text x="102.3" y="143.8" transform="rotate(-90 102.3 143.8)">D21</text>
<text x="139.5" y="143.1" transform="rotate(-90 139.5 143.1)">560k</text>
<text x="144.3" y="142.2" transform="rotate(-90 144.3 142.2)">R66</text>
<text x="201.9" y="138.7" transform="rotate(-90 201.9 138.7)">D16</text>
<text x="229.9" y="144">Q29</text>
<text x="266.5" y="140.2" transform="rotate(-90 266.5 140.2)">R81</text>
<text x="271.3" y="140.2" transform="rotate(-90 271.3 140.2)">100k</text>
<text x="288.4" y="139.9">1meg</text>
<text x="72.5" y="149.1">Q16</text>
<text x="83.7" y="146.8" transform="rotate(-90 83.7 146.8)">10k</text>
<text x="88.4" y="147.3" transform="rotate(-90 88.4 147.3)">R51</text>
<text x="148.4" y="147.4">GND</text>
<text x="157.8" y="147.4">SUSTAIN_LVL1</text>
<text x="201.7" y="144.9">GND</text>
<text x="208.1" y="149.3" transform="rotate(-90 208.1 149.3)">15k</text>
<text x="212.9" y="149.9" transform="rotate(-90 212.9 149.9)">R73</text>
<text x="290.1" y="144.7">R82</text>
<text x="315.8" y="148">+12V</text>
<text x="36.2" y="155">EOD1</text>
<text x="53.5" y="151.6">LFO2</text>
<text x="138.3" y="151.9">-12V</text>
<text x="186.3" y="155.7">+12V</text>
<text x="227.1" y="155">GND</text>
<text x="305.7" y="155.2" transform="rotate(-90 305.7 155.2)">C14</text>
<text x="310.8" y="155.2" transform="rotate(-90 310.8 155.2)">10n</text>
<text x="340" y="152.6" transform="rotate(-90 340 152.6)">EOD1</text>
<text x="206.9" y="159.5">-12V</text>
<text x="237.4" y="159.2">RELEASE2</text>
<text x="242.7" y="161.8">250KB</text>
<text x="262" y="157.9" transform="rotate(-90 262 157.9)">RT3</text>
<text x="264.2" y="157.9" transform="rotate(-90 264.2 157.9)">10k</text>
<text x="323.9" y="156.7">Q33</text>
<text x="341.6" y="160.2">EOD2</text>
<text x="68.4" y="164.6" transform="rotate(-90 68.4 164.6)">10k</text>
<text x="73.2" y="165.1" transform="rotate(-90 73.2 165.1)">R50</text>
<text x="77.4" y="166.6" transform="rotate(-90 77.4 166.6)">D20</text>
<text x="96.4" y="167.1" transform="rotate(-90 96.4 167.1)">22k</text>
<text x="101.1" y="167.6" transform="rotate(-90 101.1 167.6)">R52</text>
<text x="187.8" y="164.6" transform="rotate(-90 187.8 164.6)">10k</text>
<text x="192.5" y="167.6" transform="rotate(-90 192.5 167.6)">R75</text>
<text x="231.2" y="167.6">330</text>
<text x="231.2" y="162.8">R76</text>
<text x="312.2" y="163.4" transform="rotate(-90 312.2 163.4)">100k</text>
<text x="175.3" y="172.9">R74</text>
<text x="204.5" y="169.4">Q32</text>
<text x="242.4" y="172.8">GND</text>
<text x="311.9" y="170.2" transform="rotate(-90 311.9 170.2)">R83</text>
<text x="35.4" y="174.5">2MS1_SPDT_ON-ON</text>
<text x="72.2" y="177.9">GND</text>
<text x="175.3" y="177.8">100k</text>
<text x="189.3" y="174.5">Q31</text>
<text x="276.5" y="180" transform="rotate(-90 276.5 180)">ENV1</text>
<text x="322.3" y="174.7" transform="rotate(-90 322.3 174.7)">10k R84</text>
<text x="44.8" y="183.1">TRIG2</text>
<text x="60" y="182">D19</text>
<text x="186.5" y="185.5">GND</text>
<text x="310.9" y="183">GND</text>
<text x="336.3" y="183">GND</text>
<text x="221.9" y="188.7">+12V</text>
<text x="249.8" y="188.7">+12V</text>
<text x="51.9" y="195.7">GND</text>
<text x="268.9" y="196.2" transform="rotate(-90 268.9 196.2)">SUSTAIN_LVL1</text>
<text x="213" y="198.3" transform="rotate(-90 213 198.3)">SUST_STATE2</text>
<text x="229.9" y="202.4">Q34</text>
<text x="243.5" y="198.3" transform="rotate(-90 243.5 198.3)">ENV1</text>
<text x="255.3" y="202.4">Q15</text>
<text x="226.1" y="206">R85</text>
<text x="254" y="206">R39</text>
<text x="226.1" y="210.8">220</text>
<text x="238.6" y="214.6" transform="rotate(-90 238.6 214.6)">TRIG_LED2</text>
<text x="254" y="210.8">220</text>
<text x="266.5" y="214.6" transform="rotate(-90 266.5 214.6)">ENV_LED1</text>
<text x="232.2" y="221">GND</text>
<text x="260.1" y="221">GND</text>
<text x="306.1" y="257.6">MOUNTS : dual ADSR</text>
<text x="306.1" y="262.9">Abschall</text>
<text x="306.1" y="265.6">abschall@hotmail.com</text>
<text x="306.1" y="270.9">CC-BY-SA 4.0</text>
</g>
<g font-size="2.1">
<text x="340.7" y="64.9">6</text>
<text x="284.8" y="70">2</text>
<text x="290.7" y="71.1">-</text>
<text x="340.7" y="70">5</text>
<text x="346.5" y="71.1">+</text>
<text x="346.5" y="66">-</text>
<text x="352.6" y="68.6">OUT</text>
<text x="361.7" y="67.4">7</text>
<text x="365.5" y="67.4">P$1</text>
<text x="365.5" y="70">P$2</text>
<text x="250" y="76.2">3</text>
<text x="253.5" y="76.4" transform="rotate(-90 253.5 76.4)">2</text>
<text x="254.3" y="76.2">1</text>
<text x="284.8" y="75.1">3</text>
<text x="290.7" y="76.2">+</text>
<text x="296.7" y="73.7">OUT</text>
<text x="305.9" y="72.5">1</text>
<text x="365.5" y="72.5">P$3</text>
<text x="250" y="78.7">SHIELD</text>
<text x="323.5" y="85.2" transform="rotate(-90 323.5 85.2)">1</text>
<text x="326.8" y="87.8">2</text>
<text x="65.2" y="95.4">P$3</text>
<text x="65.2" y="90.3">P$1</text>
<text x="65.2" y="92.8">P$2</text>
<text x="271.5" y="95.4">P$2</text>
<text x="276.7" y="94">O</text>
<text x="281" y="92.8">P$1</text>
<text x="323.5" y="92.2" transform="rotate(-90 323.5 92.2)">3</text>
<text x="276.9" y="99">S</text>
<text x="278" y="96.5">P</text>
<text x="281" y="97.9">P$3</text>
<text x="178.1" y="113.2">2</text>
<text x="340.7" y="113.2">5</text>
<text x="340.7" y="108.1">6</text>
<text x="346.5" y="109.2">-</text>
<text x="352.6" y="111.7">OUT</text>
<text x="361.7" y="110.6">7</text>
<text x="373.1" y="110.6">P$1</text>
<text x="373.1" y="113.2">P$2</text>
<text x="178.1" y="118.2">3</text>
<text x="184" y="119.3">+</text>
<text x="184" y="114.3">-</text>
<text x="190.1" y="116.8">OUT</text>
<text x="199.2" y="115.7">1</text>
<text x="346.5" y="114.3">+</text>
<text x="373.1" y="115.7">P$3</text>
<text x="150.2" y="124.4">2</text>
<text x="151.9" y="122.1" transform="rotate(-90 151.9 122.1)">3</text>
<text x="149.4" y="128.5" transform="rotate(-90 149.4 128.5)">SHIELD</text>
<text x="151.9" y="126.4" transform="rotate(-90 151.9 126.4)">1</text>
<text x="250" y="129.5">3</text>
<text x="253.5" y="129.7" transform="rotate(-90 253.5 129.7)">2</text>
<text x="254.3" y="129.5">1</text>
<text x="250" y="132">SHIELD</text>
<text x="53.1" y="153.8">P$1</text>
<text x="59.6" y="154.9">1</text>
<text x="267.6" y="151.3" transform="rotate(-90 267.6 151.3)">1</text>
<text x="270.9" y="153.8">2</text>
<text x="277.2" y="153.8">5</text>
<text x="283" y="154.9">+</text>
<text x="53.1" y="158.9">P$3</text>
<text x="58.8" y="157.4">2</text>
<text x="59.6" y="160">3</text>
<text x="62.7" y="156.3">P$2</text>
<text x="267.6" y="158.2" transform="rotate(-90 267.6 158.2)">3</text>
<text x="277.2" y="158.9">6</text>
<text x="283" y="160">-</text>
<text x="289.1" y="157.4">OUT</text>
<text x="298.3" y="156.3">7</text>
<text x="337.5" y="161.4">P$1</text>
<text x="250" y="165.1">3</text>
<text x="250" y="167.6">SHIELD</text>
<text x="253.5" y="165.3" transform="rotate(-90 253.5 165.3)">2</text>
<text x="254.3" y="165.1">1</text>
<text x="337.5" y="166.5">P$3</text>
<text x="337.5" y="164">P$2</text>
<text x="52.5" y="184.2">P$1</text>
<text x="52.5" y="189.3">P$3</text>
<text x="52.5" y="186.8">P$2</text>
</g>
<g font-size="1.8">
<text x="264.9" y="77.6" transform="rotate(-90 264.9 77.6)">+</text>
<text x="272.5" y="77.6" transform="rotate(-90 272.5 77.6)">+</text>
<text x="287.7" y="95.3" transform="rotate(-90 287.7 95.3)">+</text>
</g>
</svg>
